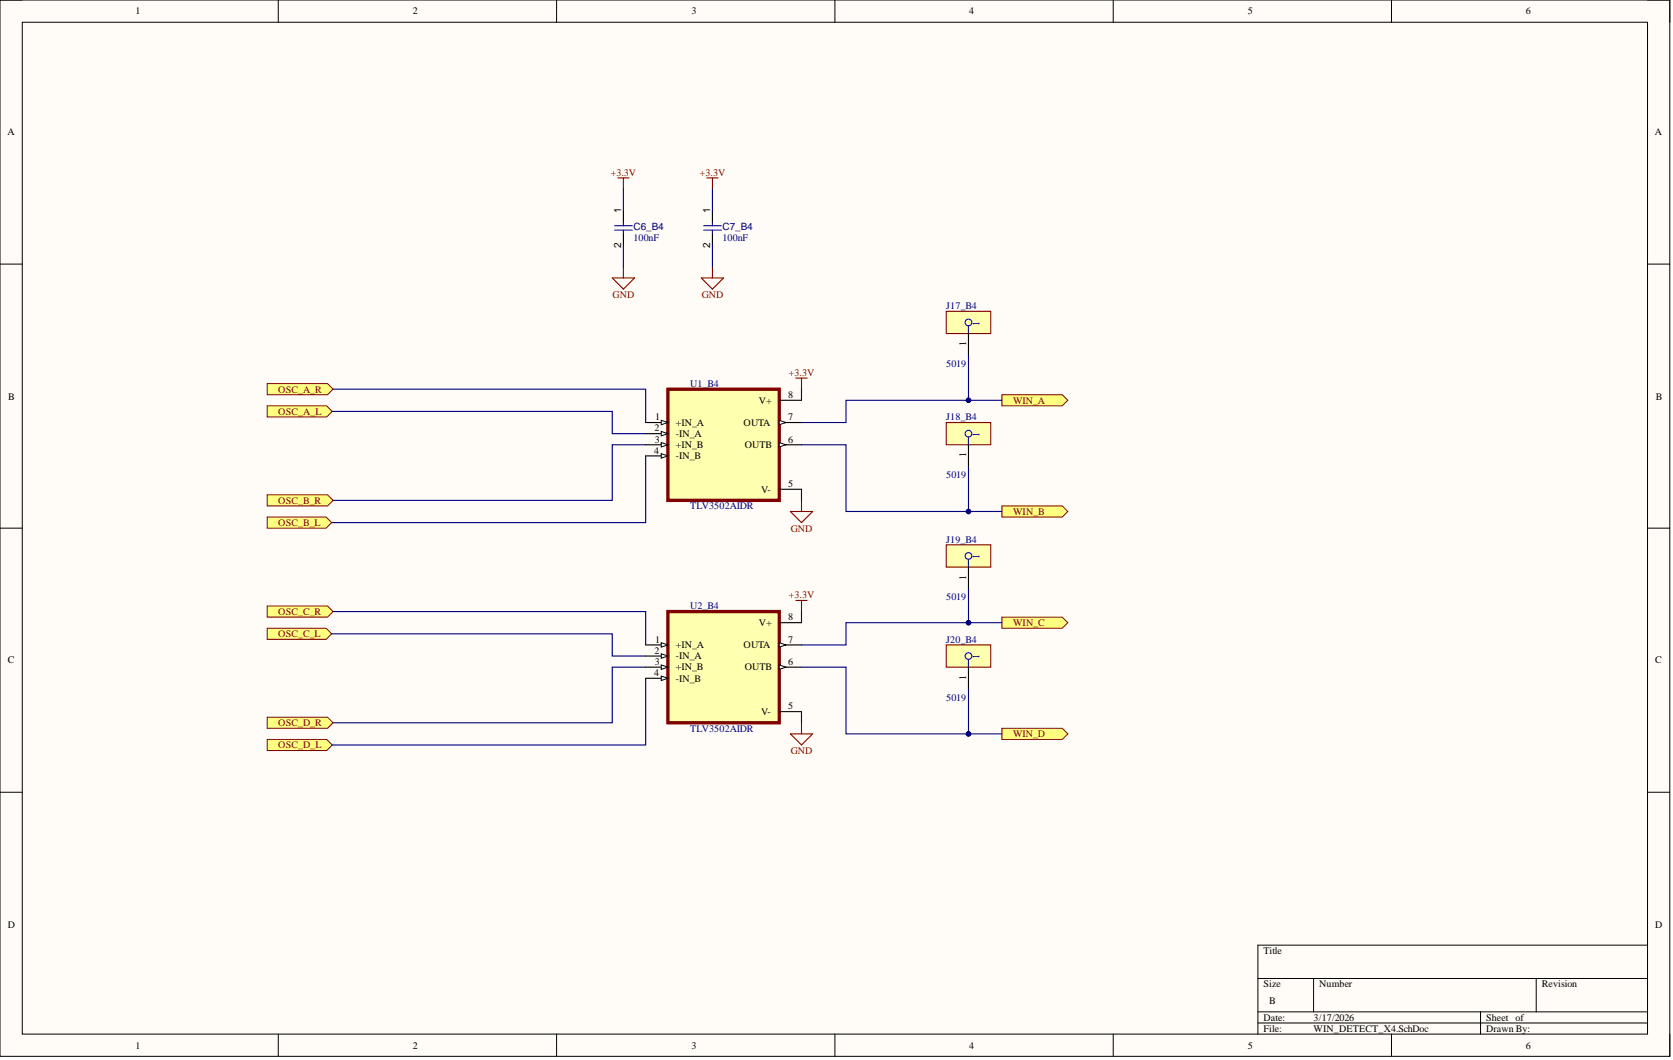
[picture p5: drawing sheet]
<svg xmlns="http://www.w3.org/2000/svg" width="381mm" height="241mm" viewBox="0 0 381 241" stroke-linecap="round" stroke-linejoin="round" font-family="sans-serif">
<path d="M0 0h380.3v240.5h-380.3z" fill-rule="evenodd" fill="#fffcf8"/>
<path d="M0 0h380.3v240.5h-380.3z" fill="none" stroke="#000" stroke-width=".23"/>
<path d="M5.1 5.1h370.1v230.3h-370.1z" fill-rule="evenodd" fill="#fffcf8"/>
<g fill="none" stroke="#000" stroke-width=".23">
<path d="M0 0h5.1M5.1 5.1h370.1v230.3h-370.1zM63.4 0v5.1M126.8 0v5.1M190.1 0v5.1M253.5 0v5.1M316.9 0v5.1M375.2 0h5.1v5.1M0 60.1h5.1M375.2 60.1h5.1M0 120.2h5.1M375.2 120.2h5.1"/>
<path d="M0 180.3h5.1M375.2 180.3h5.1M375.2 215.2h-88.7v20.2M63.4 235.4v5.1M126.8 235.4v5.1M190.1 235.4v5.1M253.5 235.4v5.1M286.5 222.7h88.7M286.5 230.3h88.7M286.5 232.9h88.7M299.1 222.7v7.6M316.9 235.4v5.1"/>
<path d="M337.2 230.3v5.1M349.8 222.7v7.6M380.3 235.4v5.1"/>
</g>
<path d="M60.8 87.3h13.8l1.3 1.3-1.3 1.3h-13.8z" fill-rule="evenodd" fill="#ffff80"/>
<path d="M60.8 87.3h13.8l1.3 1.3-1.3 1.3h-13.8z" fill="none" stroke="#800000" stroke-width=".23"/>
<path d="M60.8 112.6h13.8l1.3 1.3-1.3 1.3h-13.8z" fill-rule="evenodd" fill="#ffff80"/>
<path d="M60.8 112.6h13.8l1.3 1.3-1.3 1.3h-13.8z" fill="none" stroke="#800000" stroke-width=".23"/>
<path d="M60.8 138h13.8l1.3 1.2-1.3 1.3h-13.8z" fill-rule="evenodd" fill="#ffff80"/>
<path d="M60.8 138h13.8l1.3 1.2-1.3 1.3h-13.8z" fill="none" stroke="#800000" stroke-width=".23"/>
<path d="M60.8 163.3h13.8l1.3 1.2-1.3 1.3h-13.8z" fill-rule="evenodd" fill="#ffff80"/>
<path d="M60.8 163.3h13.8l1.3 1.2-1.3 1.3h-13.8z" fill="none" stroke="#800000" stroke-width=".23"/>
<path d="M181.3 86.1h2.5M182.5 86.1v2.5M180 116.4h5.1l-2.6 2.6zM182.5 113.9v2.5M181.3 136.7h2.5M182.5 136.7v2.5M180 167.1h5.1l-2.6 2.5zM182.5 164.5v2.6" fill="none" stroke="#800000" stroke-width=".25"/>
<path d="M228.2 89.9h13.7l1.3 1.2-1.3 1.3h-13.7z" fill-rule="evenodd" fill="#ffff80"/>
<path d="M228.2 89.9h13.7l1.3 1.2-1.3 1.3h-13.7z" fill="none" stroke="#800000" stroke-width=".23"/>
<path d="M228.2 115.2h13.7l1.3 1.2-1.3 1.3h-13.7z" fill-rule="evenodd" fill="#ffff80"/>
<path d="M228.2 115.2h13.7l1.3 1.2-1.3 1.3h-13.7z" fill="none" stroke="#800000" stroke-width=".23"/>
<path d="M228.2 140.5h13.7l1.3 1.2-1.3 1.3h-13.7z" fill-rule="evenodd" fill="#ffff80"/>
<path d="M228.2 140.5h13.7l1.3 1.2-1.3 1.3h-13.7z" fill="none" stroke="#800000" stroke-width=".23"/>
<path d="M228.2 165.8h13.7l1.3 1.3-1.3 1.2h-13.7z" fill-rule="evenodd" fill="#ffff80"/>
<path d="M228.2 165.8h13.7l1.3 1.3-1.3 1.2h-13.7z" fill="none" stroke="#800000" stroke-width=".23"/>
<path d="M152.1 88.6h25.4v25.3h-25.4z" fill-rule="evenodd" fill="#ffffb0"/>
<path d="M152.1 88.6h25.4v25.3h-25.4z" fill="none" stroke="#800000" stroke-width=".76"/>
<path d="M147 96.2h5.1" fill="none" stroke="#000" stroke-width=".25"/>
<path d="M150.6 95.7l1.5 .5-1.5 .5z" fill="#f8fcff"/>
<path d="M150.6 95.7l1.5 .5-1.5 .5z" fill="none" stroke="#000" stroke-width=".23"/>
<path d="M147 101.2h5.1" fill="none" stroke="#000" stroke-width=".25"/>
<path d="M150.6 100.7l1.5 .5-1.5 .6z" fill="#f8fcff"/>
<path d="M150.6 100.7l1.5 .5-1.5 .6z" fill="none" stroke="#000" stroke-width=".23"/>
<path d="M147 98.7h5.1" fill="none" stroke="#000" stroke-width=".25"/>
<path d="M150.6 98.2l1.5 .5-1.5 .5z" fill="#f8fcff"/>
<path d="M150.6 98.2l1.5 .5-1.5 .5z" fill="none" stroke="#000" stroke-width=".23"/>
<path d="M147 103.8h5.1" fill="none" stroke="#000" stroke-width=".25"/>
<path d="M150.6 103.3l1.5 .5-1.5 .5z" fill="#f8fcff"/>
<path d="M150.6 103.3l1.5 .5-1.5 .5z" fill="none" stroke="#000" stroke-width=".23"/>
<path d="M177.5 91.1h5M177.5 96.2h5" fill="none" stroke="#000" stroke-width=".25"/>
<path d="M177.5 95.7l1.5 .5-1.5 .5z" fill="#f8fcff"/>
<path d="M177.5 95.7l1.5 .5-1.5 .5z" fill="none" stroke="#000" stroke-width=".23"/>
<path d="M177.5 101.2h5" fill="none" stroke="#000" stroke-width=".25"/>
<path d="M177.5 100.7l1.5 .5-1.5 .6z" fill="#f8fcff"/>
<path d="M177.5 100.7l1.5 .5-1.5 .6z" fill="none" stroke="#000" stroke-width=".23"/>
<path d="M177.5 111.4h5" fill="none" stroke="#000" stroke-width=".25"/>
<path d="M152.1 139.2h25.4v25.3h-25.4z" fill-rule="evenodd" fill="#ffffb0"/>
<path d="M152.1 139.2h25.4v25.3h-25.4z" fill="none" stroke="#800000" stroke-width=".76"/>
<path d="M147 146.8h5.1" fill="none" stroke="#000" stroke-width=".25"/>
<path d="M150.6 146.3l1.5 .5-1.5 .5z" fill="#f8fcff"/>
<path d="M150.6 146.3l1.5 .5-1.5 .5z" fill="none" stroke="#000" stroke-width=".23"/>
<path d="M147 151.9h5.1" fill="none" stroke="#000" stroke-width=".25"/>
<path d="M150.6 151.4l1.5 .5-1.5 .5z" fill="#f8fcff"/>
<path d="M150.6 151.4l1.5 .5-1.5 .5z" fill="none" stroke="#000" stroke-width=".23"/>
<path d="M147 149.3h5.1" fill="none" stroke="#000" stroke-width=".25"/>
<path d="M150.6 148.8l1.5 .5-1.5 .5z" fill="#f8fcff"/>
<path d="M150.6 148.8l1.5 .5-1.5 .5z" fill="none" stroke="#000" stroke-width=".23"/>
<path d="M147 154.4h5.1" fill="none" stroke="#000" stroke-width=".25"/>
<path d="M150.6 153.9l1.5 .5-1.5 .5z" fill="#f8fcff"/>
<path d="M150.6 153.9l1.5 .5-1.5 .5z" fill="none" stroke="#000" stroke-width=".23"/>
<path d="M177.5 141.7h5M177.5 146.8h5" fill="none" stroke="#000" stroke-width=".25"/>
<path d="M177.5 146.3l1.5 .5-1.5 .5z" fill="#f8fcff"/>
<path d="M177.5 146.3l1.5 .5-1.5 .5z" fill="none" stroke="#000" stroke-width=".23"/>
<path d="M177.5 151.9h5" fill="none" stroke="#000" stroke-width=".25"/>
<path d="M177.5 151.4l1.5 .5-1.5 .5z" fill="#f8fcff"/>
<path d="M177.5 151.4l1.5 .5-1.5 .5z" fill="none" stroke="#000" stroke-width=".23"/>
<path d="M177.5 162h5" fill="none" stroke="#000" stroke-width=".25"/>
<path d="M60.8 92.4h13.6l1.3 1.3-1.3 1.2h-13.6z" fill-rule="evenodd" fill="#ffff80"/>
<path d="M60.8 92.4h13.6l1.3 1.3-1.3 1.2h-13.6z" fill="none" stroke="#800000" stroke-width=".23"/>
<path d="M60.8 117.7h13.5l1.2 1.3-1.2 1.2h-13.5z" fill-rule="evenodd" fill="#ffff80"/>
<path d="M60.8 117.7h13.5l1.2 1.3-1.2 1.2h-13.5z" fill="none" stroke="#800000" stroke-width=".23"/>
<path d="M60.8 143h13.5l1.2 1.3-1.2 1.2h-13.5z" fill-rule="evenodd" fill="#ffff80"/>
<path d="M60.8 143h13.5l1.2 1.3-1.2 1.2h-13.5z" fill="none" stroke="#800000" stroke-width=".23"/>
<path d="M60.8 168.3h13.6l1.3 1.3-1.3 1.3h-13.6z" fill-rule="evenodd" fill="#ffff80"/>
<path d="M60.8 168.3h13.6l1.3 1.3-1.3 1.3h-13.6z" fill="none" stroke="#800000" stroke-width=".23"/>
<path d="M215.5 70.9h10.1v5h-10.1z" fill-rule="evenodd" fill="#ffffb0"/>
<path d="M215.5 70.9h10.1v5h-10.1z" fill="none" stroke="#800000" stroke-width=".25"/>
<g fill="none" stroke="#00f" stroke-width=".25">
<path d="M220.6 74.2v1.7"/>
<circle cx="220.6" cy="73.4" r=".76"/>
</g>
<path d="M220.6 75.9v5.1" fill="none" stroke="#000" stroke-width=".25"/>
<path d="M215.5 96.2h10.1v5h-10.1z" fill-rule="evenodd" fill="#ffffb0"/>
<path d="M215.5 96.2h10.1v5h-10.1z" fill="none" stroke="#800000" stroke-width=".25"/>
<g fill="none" stroke="#00f" stroke-width=".25">
<path d="M220.6 99.5v1.7"/>
<circle cx="220.6" cy="98.7" r=".76"/>
</g>
<path d="M220.6 101.2v5.1" fill="none" stroke="#000" stroke-width=".25"/>
<path d="M215.5 124h10.1v5.1h-10.1z" fill-rule="evenodd" fill="#ffffb0"/>
<path d="M215.5 124h10.1v5.1h-10.1z" fill="none" stroke="#800000" stroke-width=".25"/>
<g fill="none" stroke="#00f" stroke-width=".25">
<path d="M220.6 127.3v1.8"/>
<circle cx="220.6" cy="126.6" r=".76"/>
</g>
<path d="M220.6 129.1v5.1" fill="none" stroke="#000" stroke-width=".25"/>
<path d="M215.5 146.8h10.1v5.1h-10.1z" fill-rule="evenodd" fill="#ffffb0"/>
<path d="M140.7 40.5h2.5M142 40.5v2.5M161 40.5h2.5M162.2 40.5v2.5M139.4 63.3h5.1l-2.5 2.5zM142 60.8v2.5M159.7 63.3h5.1l-2.6 2.5zM162.2 60.8v2.5M215.5 146.8h10.1v5.1h-10.1z" fill="none" stroke="#800000" stroke-width=".25"/>
<g fill="none" stroke="#00f" stroke-width=".25">
<path d="M139.9 52.4h4.1M139.9 51.4h4.1M142 50.6v.8M142 52.4v.8M160.2 52.4h4.1M160.2 51.4h4.1M162.2 50.6v.8M162.2 52.4v.8M220.6 150.1v1.8"/>
<circle cx="220.6" cy="149.3" r=".76"/>
</g>
<path d="M142 48.1v2.5M142 53.2v2.5M162.2 48.1v2.5M162.2 53.2v2.5M220.6 151.9v5" fill="none" stroke="#000" stroke-width=".25"/>
<path d="M182.5 101.2h10.2v15.2h35.5" fill="none" stroke="#000080" stroke-width=".25"/>
<circle cx="220.6" cy="116.4" r=".51" fill="#000080"/>
<circle cx="220.6" cy="116.4" r=".51" fill="none" stroke="#000080" stroke-width=".23"/>
<path d="M220.6 81v10.1" fill="none" stroke="#000080" stroke-width=".25"/>
<circle cx="220.6" cy="91.1" r=".51" fill="#000080"/>
<circle cx="220.6" cy="91.1" r=".51" fill="none" stroke="#000080" stroke-width=".23"/>
<path d="M220.6 106.3v10.1" fill="none" stroke="#000080" stroke-width=".25"/>
<circle cx="220.6" cy="116.4" r=".51" fill="#000080"/>
<circle cx="220.6" cy="116.4" r=".51" fill="none" stroke="#000080" stroke-width=".23"/>
<path d="M220.6 134.2v7.5" fill="none" stroke="#000080" stroke-width=".25"/>
<circle cx="220.6" cy="141.8" r=".51" fill="#000080"/>
<circle cx="220.6" cy="141.8" r=".51" fill="none" stroke="#000080" stroke-width=".23"/>
<path d="M220.6 156.9v10.2" fill="none" stroke="#000080" stroke-width=".25"/>
<circle cx="220.6" cy="167.1" r=".51" fill="#000080"/>
<circle cx="220.6" cy="167.1" r=".51" fill="none" stroke="#000080" stroke-width=".23"/>
<path d="M142 43v5.1M142 55.7v5.1M162.2 43v5.1M162.2 55.7v5.1M75.9 88.6h71.1v7.6M182.5 88.6v2.5M228.2 91.1h-35.5v5.1h-10.2M147 103.8v15.2h-71.5M182.5 111.4v2.5" fill="none" stroke="#000080" stroke-width=".25"/>
<circle cx="220.6" cy="91.1" r=".51" fill="#000080"/>
<circle cx="220.6" cy="91.1" r=".51" fill="none" stroke="#000080" stroke-width=".23"/>
<path d="M75.9 139.2h71.1v7.6M182.5 139.2v2.5M147 154.4v15.2h-71.3M228.2 141.7h-35.5v5.1h-10.2M182.5 162v2.5" fill="none" stroke="#000080" stroke-width=".25"/>
<circle cx="220.6" cy="141.8" r=".51" fill="#000080"/>
<circle cx="220.6" cy="141.8" r=".51" fill="none" stroke="#000080" stroke-width=".23"/>
<path d="M182.5 151.9h10.2v15.2h35.5" fill="none" stroke="#000080" stroke-width=".25"/>
<circle cx="220.6" cy="167.1" r=".51" fill="#000080"/>
<circle cx="220.6" cy="167.1" r=".51" fill="none" stroke="#000080" stroke-width=".23"/>
<path d="M75.7 93.7h63.7v5h7.6M147 101.2h-7.6v12.7h-63.5M75.5 144.3h63.9v5h7.6M147 151.9h-7.6v12.6h-63.5" fill="none" stroke="#000080" stroke-width=".25"/>
<g font-size="2.3">
<text x="30.8" y="3.3">1</text>
<text x="94.1" y="3.3">2</text>
<text x="157.5" y="3.3">3</text>
<text x="220.7" y="3.3">4</text>
<text x="284.2" y="3.3">5</text>
<text x="347.5" y="3.3">6</text>
<text x="1.7" y="30.8">A</text>
<text x="376.9" y="30.8">A</text>
<text x="141.5" y="48.6" transform="rotate(-90 141.5 48.6)">1</text>
<text x="161.7" y="48.6" transform="rotate(-90 161.7 48.6)">1</text>
<text x="141.5" y="56.4" transform="rotate(-90 141.5 56.4)">2</text>
<text x="161.7" y="56.4" transform="rotate(-90 161.7 56.4)">2</text>
<text x="220" y="78.8" transform="rotate(-90 220 78.8)">1</text>
<text x="1.9" y="91">B</text>
<text x="149.2" y="95.7">1</text>
<text x="172.8" y="91.9">V+</text>
<text x="179.5" y="90.6">8</text>
<text x="179.5" y="95.7">7</text>
<text x="377.1" y="91">B</text>
<text x="149.1" y="98.2">2</text>
<text x="149.1" y="100.7">3</text>
<text x="153.9" y="96.9">+IN_A</text>
<text x="153.9" y="99.5">-IN_A</text>
<text x="169.3" y="96.9">OUTA</text>
<text x="179.5" y="100.7">6</text>
<text x="149" y="103.3">4</text>
<text x="153.9" y="102">+IN_B</text>
<text x="153.9" y="104.5">-IN_B</text>
<text x="169.6" y="102">OUTB</text>
<text x="220" y="104.1" transform="rotate(-90 220 104.1)">1</text>
<text x="173.3" y="112.1">V-</text>
<text x="179.5" y="110.9">5</text>
<text x="220" y="132" transform="rotate(-90 220 132)">1</text>
<text x="172.8" y="142.5">V+</text>
<text x="179.5" y="141.2">8</text>
<text x="149.1" y="148.8">2</text>
<text x="149.2" y="146.3">1</text>
<text x="153.9" y="147.6">+IN_A</text>
<text x="169.3" y="147.6">OUTA</text>
<text x="179.5" y="146.3">7</text>
<text x="1.8" y="151">C</text>
<text x="149" y="153.9">4</text>
<text x="149.1" y="151.4">3</text>
<text x="153.9" y="152.6">+IN_B</text>
<text x="153.9" y="150.1">-IN_A</text>
<text x="153.9" y="155.2">-IN_B</text>
<text x="169.6" y="152.6">OUTB</text>
<text x="179.5" y="151.4">6</text>
<text x="220" y="154.7" transform="rotate(-90 220 154.7)">1</text>
<text x="377" y="151">C</text>
<text x="179.5" y="161.5">5</text>
<text x="173.3" y="162.8">V-</text>
<text x="1.8" y="211.2">D</text>
<text x="377" y="211.2">D</text>
<text x="287.7" y="217.2">Title</text>
<text x="287.7" y="224.8">Size</text>
<text x="300.4" y="224.8">Number</text>
<text x="351.1" y="224.8">Revision</text>
<text x="287.7" y="232.4">Date:</text>
<text x="289" y="228.6">B</text>
<text x="299.1" y="232.4">3/17/2026</text>
<text x="338.4" y="232.4">Sheet of</text>
<text x="30.8" y="238.7">1</text>
<text x="94.1" y="238.7">2</text>
<text x="157.5" y="238.7">3</text>
<text x="220.7" y="238.7">4</text>
<text x="284.2" y="238.7">5</text>
<text x="287.7" y="234.9">File:</text>
<text x="299.1" y="234.9">WIN_DETECT_X4.SchDoc</text>
<text x="338.4" y="234.9">Drawn By:</text>
<text x="347.5" y="238.7">6</text>
</g>
<g font-size="2.3" fill="#800000">
<text x="139.1" y="40">+3.3V</text>
<text x="159.4" y="40">+3.3V</text>
<text x="139.5" y="67.8">GND</text>
<text x="159.8" y="67.8">GND</text>
<text x="63.4" y="89.4">OSC_A_R</text>
<text x="179.7" y="85.6">+3.3V</text>
<text x="63.4" y="94.4">OSC_A_L</text>
<text x="230.7" y="91.9">WIN_A</text>
<text x="63.4" y="114.7">OSC_B_R</text>
<text x="63.4" y="119.7">OSC_B_L</text>
<text x="230.7" y="117.2">WIN_B</text>
<text x="180.1" y="121">GND</text>
<text x="179.7" y="136.2">+3.3V</text>
<text x="63.4" y="140">OSC_C_R</text>
<text x="230.7" y="142.5">WIN_C</text>
<text x="63.4" y="145">OSC_C_L</text>
<text x="63.4" y="165.3">OSC_D_R</text>
<text x="230.7" y="167.8">WIN_D</text>
<text x="63.4" y="170.4">OSC_D_L</text>
<text x="180.1" y="171.6">GND</text>
</g>
<g font-size="2.3" fill="#000080">
<text x="144.2" y="52.4">C6_B4</text>
<text x="164.5" y="52.4">C7_B4</text>
<text x="144.2" y="54.9">100nF</text>
<text x="164.5" y="54.9">100nF</text>
<text x="215.5" y="70.4">J17_B4</text>
<text x="223.1" y="74.2" transform="rotate(-90 223.1 74.2)">1</text>
<text x="215.5" y="83.5">5019</text>
<text x="157.2" y="88.1">U1_B4</text>
<text x="215.5" y="95.7">J18_B4</text>
<text x="223.1" y="99.5" transform="rotate(-90 223.1 99.5)">1</text>
<text x="215.5" y="108.8">5019</text>
<text x="157.2" y="115.9">TLV3502AIDR</text>
<text x="215.5" y="123.5">J19_B4</text>
<text x="223.1" y="127.3" transform="rotate(-90 223.1 127.3)">1</text>
<text x="215.5" y="136.7">5019</text>
<text x="157.2" y="138.7">U2_B4</text>
<text x="215.5" y="146.3">J20_B4</text>
<text x="223.1" y="150.1" transform="rotate(-90 223.1 150.1)">1</text>
<text x="215.5" y="159.5">5019</text>
<text x="157.2" y="166.6">TLV3502AIDR</text>
</g>
</svg>
